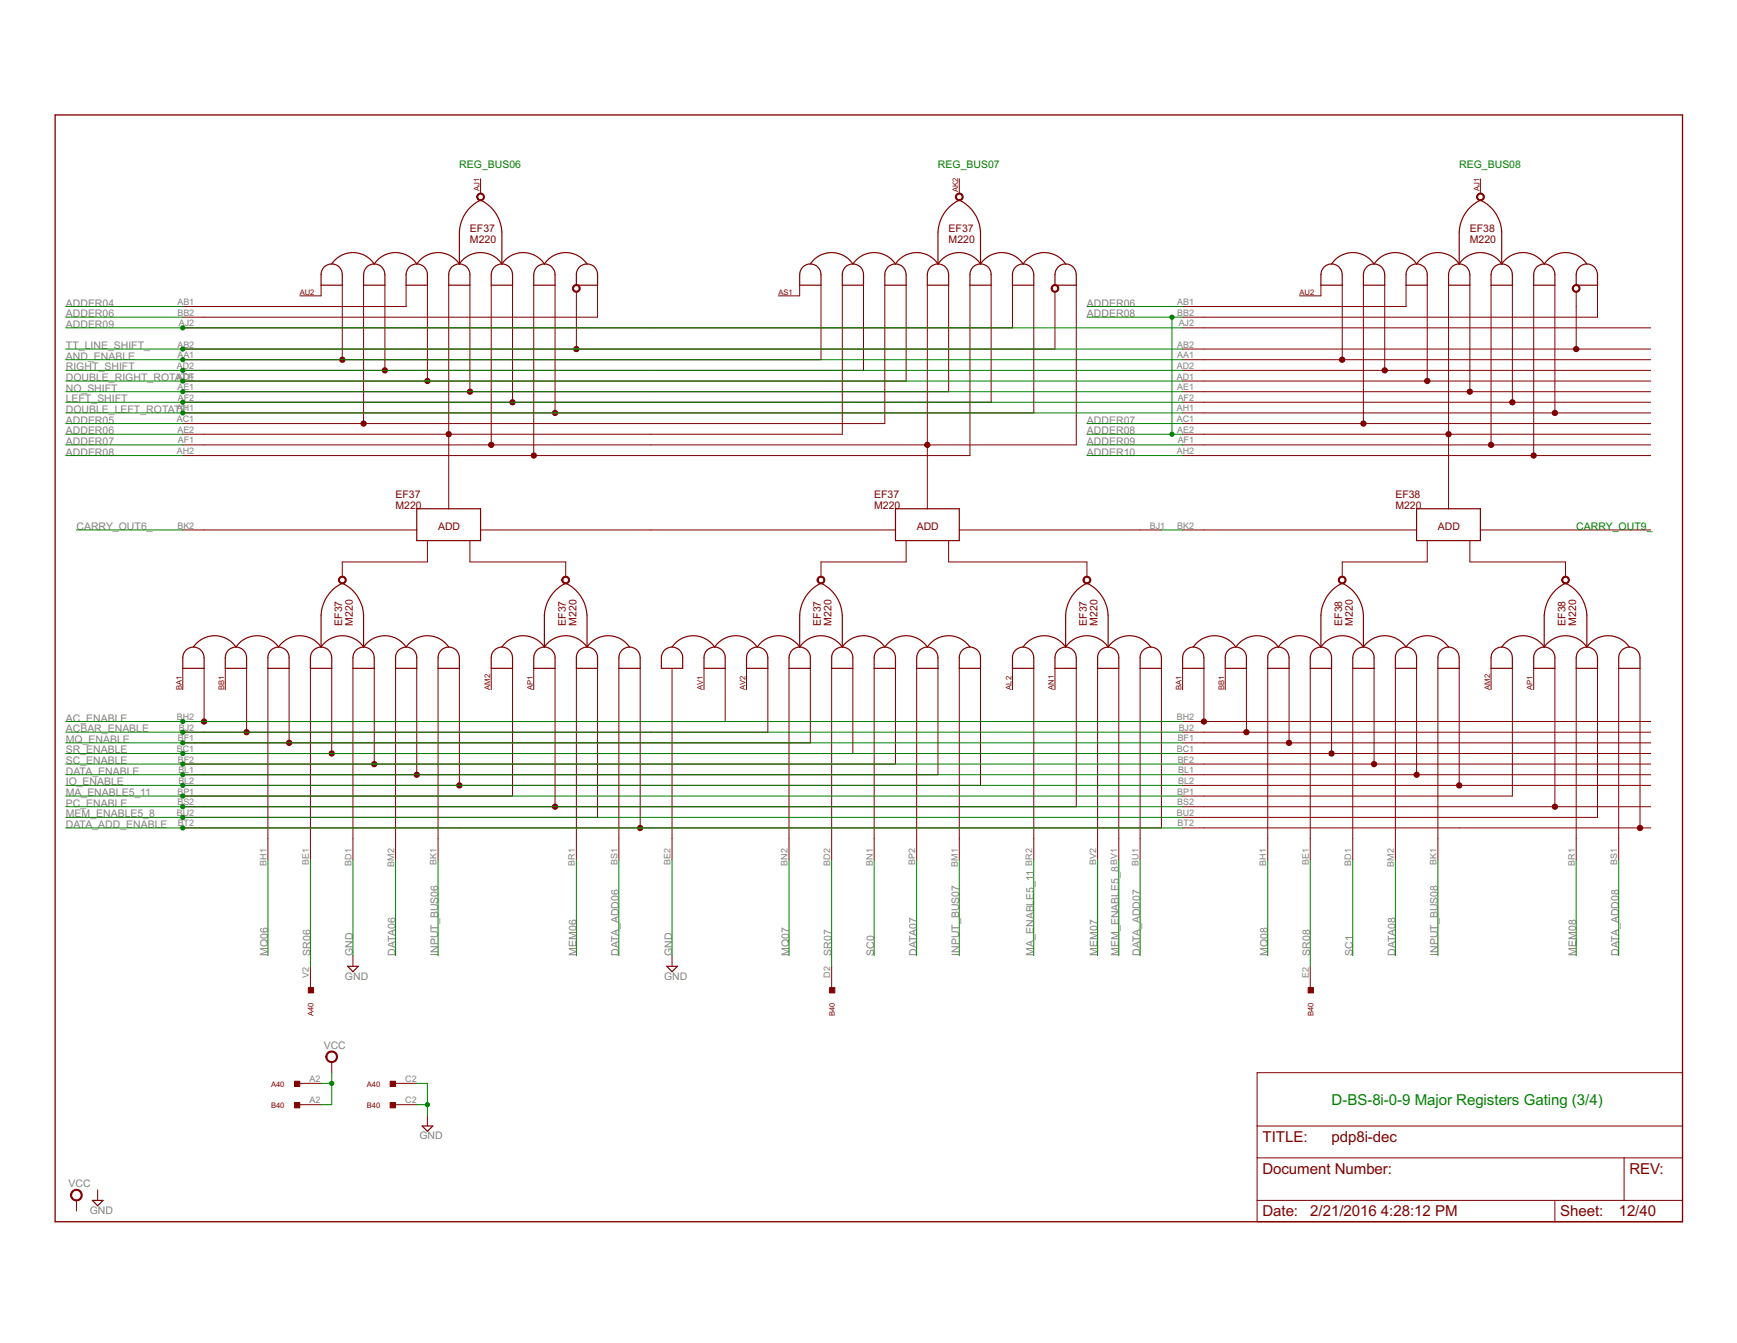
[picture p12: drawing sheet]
<svg xmlns="http://www.w3.org/2000/svg" width="279mm" height="216mm" viewBox="0 0 279 216" stroke-linecap="round" stroke-linejoin="round" font-family="sans-serif">
<path d="M8.9 18.5h261.7v177.9h-261.7z" fill="none" stroke="#800000" stroke-width=".21"/>
<g fill="none" stroke="#800000" stroke-width=".16">
<path d="M77.3 28.7v2.4M154.3 28.7v2.4M238.1 28.7v2.4M51.6 45.8v1.8h-3.4M55.1 45.8v12M58.5 45.8v22.3M61.9 45.8v13.7M65.3 45.8v3.5h-35.9M68.7 45.8v15.5M72.2 45.8v36M75.6 45.8v17.2M79 45.8v25.7"/>
<path d="M82.4 45.8v18.9M85.9 45.8v27.4M89.3 45.8v20.6M92.7 46.9v9.2M96.1 45.8v5.2h-66.7M128.6 45.8v1.8h-3.4M132.1 45.8v12h-102.7M135.5 45.8v24h-106.1M138.9 45.8v13.7h-109.5M142.3 45.8v22.3h-112.9M145.8 45.8v15.5h-116.4M149.2 45.8v36"/>
<path d="M152.6 45.8v17.2h-123.2M156 45.8v27.4h-126.6M159.4 45.8v18.9h-130M162.9 45.8v6.9h-133.5M166.3 45.8v20.6h-136.9M169.7 46.9v9.2h-140.3M173.1 45.8v25.7h-143.7M190.2 59.5h75.3M190.2 57.8h75.3M190.2 56.1h75.3M190.2 52.7h75.3M212.5 45.8v1.8h-3.5"/>
<path d="M215.9 45.8v12M219.3 45.8v22.3M222.7 45.8v13.7M226.2 45.8v3.5h-36M229.6 45.8v15.5M233 45.8v36M236.4 45.8v17.2M239.8 45.8v25.7M243.3 45.8v18.9M246.7 45.8v27.4M250.1 45.8v20.6M253.5 46.9v9.2"/>
<path d="M257 45.8v5.2h-66.8M190.2 69.8h75.3M190.2 71.5h75.3M190.2 68.1h75.3M190.2 66.4h75.3M190.2 64.7h75.3M190.2 63h75.3M190.2 61.3h75.3M190.2 73.2h75.3M29.4 85.2h37.6M68.7 86.9v3.4h-13.6v2.4M75.6 86.9v3.4h15.4v2.4"/>
<path d="M77.3 85.2h66.7M145.8 86.9v3.4h-13.7v2.4M152.6 86.9v3.4h22.2v2.4M154.3 85.2h32.5M190.2 85.2h37.7M229.6 86.9v3.4h-13.7v2.4M236.4 86.9v3.4h15.4v2.4M238.1 85.2h27.4M29.4 107.4v3.5M32.8 107.4v8.6M36.2 107.4v3.5M39.7 107.4v10.3"/>
<path d="M43.1 107.4v30.8M46.5 107.4v12M49.9 107.4v30.8M53.4 107.4v13.7M56.8 107.4v30.8M60.2 107.4v15.4M63.6 107.4v30.8M67 107.4v17.1M70.5 107.4v30.8M73.9 107.4v18.9M79 107.4v3.5M82.4 107.4v20.6h-53"/>
<path d="M85.9 107.4v3.5M89.3 107.4v22.3M92.7 107.4v30.8M96.1 107.4v24h-66.7M99.5 107.4v30.8M103 107.4v25.7M108.1 107.4v30.8M113.2 107.4v3.5M116.6 107.4v8.6h-87.2M120.1 107.4v3.5M123.5 107.4v10.3h-94.1M126.9 107.4v30.8"/>
<path d="M130.3 107.4v12h-100.9M133.8 107.4v30.8M137.2 107.4v13.7h-107.8M140.6 107.4v30.8M144 107.4v15.4h-114.6M147.4 107.4v30.8M150.9 107.4v17.1h-121.5M154.3 107.4v30.8M157.7 107.4v18.9h-128.3M162.9 107.4v3.5M166.3 107.4v30.8M169.7 107.4v3.5"/>
<path d="M173.1 107.4v22.3h-143.7M176.6 107.4v30.8M180 107.4v30.8M183.4 107.4v30.8M186.8 107.4v25.7h-157.4M190.2 116h75.3M190.2 117.7h75.3M190.2 119.4h75.3M190.2 107.4v3.5M193.7 107.4v8.6M197.1 107.4v3.5M200.5 107.4v10.3"/>
<path d="M203.9 107.4v30.8M207.3 107.4v12M210.8 107.4v30.8M214.2 107.4v13.7M217.6 107.4v30.8M221 107.4v15.4M224.5 107.4v30.8M227.9 107.4v17.1M231.3 107.4v30.8M234.7 107.4v18.9M239.8 107.4v3.5M243.3 107.4v20.6h-53.1"/>
<path d="M246.7 107.4v3.5M250.1 107.4v22.3M253.5 107.4v30.8M257 107.4v24h-66.8M260.4 107.4v30.8M263.8 107.4v25.7M190.2 121.1h75.3M190.2 122.8h75.3M190.2 124.5h75.3M190.2 126.3h75.3M190.2 129.7h75.3M190.2 133.1h75.3"/>
<path d="M49.9 155.3v3.5M56.8 153.6v1.7M108.1 153.6v1.7M133.8 155.3v3.5M210.8 155.3v3.5M48.2 174.2h3.4M48.2 177.6h3.4M53.4 170.8v1.6M63.6 174.2h3.4M63.6 177.6h3.4M68.7 179.3v1.7M202.2 172.4h68.4v24h-68.4z"/>
<path d="M12.3 193v1.7M15.7 191.3v1.7M202.2 186.1h68.4M202.2 193h68.4M202.2 181h68.4M250.1 193v3.4M261.2 186.1v6.9"/>
</g>
<g fill="none" stroke="#800000" stroke-width=".19">
<path d="M52.1 42.9a1.71 1.71 0 0 1 1.9-.3 1.71 1.71 0 0 1 1.1 1.6v1.6h-3.5v-1.6a1.82 1.82 0 0 1 .5-1.3zM53.4 42.4a4.1 4.1 0 0 1 6.8 0M59 42.9a1.72 1.72 0 0 1 1.9-.3 1.72 1.72 0 0 1 1 1.6v1.6h-3.4v-1.6a1.72 1.72 0 0 1 .5-1.3zM60.2 42.4a4.1 4.1 0 0 1 6.8 0M65.8 42.9a1.72 1.72 0 0 1 1.9-.3 1.72 1.72 0 0 1 1 1.6v1.6h-3.4l.1-2zM67 42.4a4.1 4.1 0 0 1 6.9 0M72.7 42.9a1.71 1.71 0 0 1 1.8-.3 1.71 1.71 0 0 1 1.1 1.6v1.6h-3.4v-1.6a1.82 1.82 0 0 1 .5-1.3zM73.9 42.4v-5.1a6 6 0 0 1 3.4-5.1 6 6 0 0 1 3.4 5.1v5.1M73.9 42.4a4.1 4.1 0 0 1 6.8 0M79.5 42.9a1.72 1.72 0 0 1 1.9-.3 1.72 1.72 0 0 1 1 1.6v1.6h-3.4v-1.6a1.72 1.72 0 0 1 .5-1.3zM80.7 42.4a4.1 4.1 0 0 1 6.9 0M86.4 42.9a1.72 1.72 0 0 1 1.8-.3 1.72 1.72 0 0 1 1.1 1.6v1.6h-3.4v-2z"/>
<path d="M87.6 42.4a4.1 4.1 0 0 1 6.8 0M93.2 42.9a1.71 1.71 0 0 1 1.9-.3 1.71 1.71 0 0 1 1 1.6v1.6h-3.4v-1.6a1.82 1.82 0 0 1 .5-1.3zM129.1 42.9a1.72 1.72 0 0 1 1.9-.3 1.72 1.72 0 0 1 1.1 1.6v1.6h-3.5v-1.6a1.72 1.72 0 0 1 .5-1.3zM130.3 42.4a4.1 4.1 0 0 1 6.9 0M136 42.9a1.72 1.72 0 0 1 1.8-.3 1.72 1.72 0 0 1 1.1 1.6v1.6h-3.4v-1.6a1.82 1.82 0 0 1 .5-1.3zM137.2 42.4a4.1 4.1 0 0 1 6.8 0M142.8 42.9a1.72 1.72 0 0 1 1.9-.3 1.72 1.72 0 0 1 1.1 1.6v1.6h-3.5v-1.6a1.72 1.72 0 0 1 .5-1.3zM144 42.4a4.1 4.1 0 0 1 6.9 0M149.7 42.9a1.72 1.72 0 0 1 1.8-.3 1.72 1.72 0 0 1 1.1 1.6v1.6h-3.4v-1.6a1.72 1.72 0 0 1 .5-1.3zM150.9 42.4v-5.1a6 6 0 0 1 3.4-5.1 6 6 0 0 1 3.4 5.1v5.1M150.9 42.4a4.1 4.1 0 0 1 6.8 0M156.5 42.9a1.72 1.72 0 0 1 1.9-.3 1.72 1.72 0 0 1 1 1.6v1.6h-3.4v-1.6a1.82 1.82 0 0 1 .5-1.3z"/>
<path d="M157.7 42.4a4.1 4.1 0 0 1 6.9 0M163.4 42.9a1.72 1.72 0 0 1 1.8-.3 1.72 1.72 0 0 1 1.1 1.6v1.6h-3.4v-1.6a1.72 1.72 0 0 1 .5-1.3zM164.6 42.4a4.1 4.1 0 0 1 6.8 0M170.2 42.9a1.72 1.72 0 0 1 1.9-.3 1.72 1.72 0 0 1 1 1.6v1.6h-3.4v-1.6a1.72 1.72 0 0 1 .5-1.3zM213 42.9a1.72 1.72 0 0 1 1.8-.3 1.72 1.72 0 0 1 1.1 1.6v1.6h-3.4v-1.6a1.72 1.72 0 0 1 .5-1.3zM214.2 42.4a4.1 4.1 0 0 1 6.8 0M219.8 42.9a1.72 1.72 0 0 1 1.9-.3 1.72 1.72 0 0 1 1 1.6v1.6h-3.4v-1.6a1.72 1.72 0 0 1 .5-1.3zM221 42.4a4.1 4.1 0 0 1 6.9 0M226.7 42.9a1.72 1.72 0 0 1 1.8-.3 1.72 1.72 0 0 1 1.1 1.6v1.6h-3.4v-1.6a1.82 1.82 0 0 1 .5-1.3zM227.9 42.4a4.1 4.1 0 0 1 6.8 0M233.5 42.9a1.72 1.72 0 0 1 1.9-.3 1.72 1.72 0 0 1 1 1.6v1.6h-3.4v-1.6a1.72 1.72 0 0 1 .5-1.3zM234.7 42.4v-5.1a6 6 0 0 1 3.4-5.1 6 6 0 0 1 3.5 5.1v5.1"/>
<path d="M234.7 42.4a4.1 4.1 0 0 1 6.9 0M240.3 42.9a1.72 1.72 0 0 1 1.9-.3 1.72 1.72 0 0 1 1.1 1.6v1.6h-3.5v-1.6a1.72 1.72 0 0 1 .5-1.3zM241.6 42.4a4.1 4.1 0 0 1 6.8 0M247.2 42.9a1.72 1.72 0 0 1 1.9-.3 1.72 1.72 0 0 1 1 1.6v1.6h-3.4v-1.6a1.82 1.82 0 0 1 .5-1.3zM248.4 42.4a4.1 4.1 0 0 1 6.8 0M254 42.9a1.72 1.72 0 0 1 1.9-.3 1.72 1.72 0 0 1 1.1 1.6v1.6h-3.5v-1.6a1.72 1.72 0 0 1 .5-1.3zM67 81.8h10.3v5.1h-10.3zM144 81.8h10.3v5.1h-10.3zM227.9 81.8h10.2v5.1h-10.2zM29.9 104.5a1.72 1.72 0 0 1 1.9-.3 1.72 1.72 0 0 1 1 1.5v1.7h-3.4v-1.7a1.63 1.63 0 0 1 .5-1.2zM31.1 104a4.1 4.1 0 0 1 6.9 0M36.7 104.5a1.72 1.72 0 0 1 1.9-.3 1.72 1.72 0 0 1 1.1 1.5v1.7h-3.5v-1.7a1.63 1.63 0 0 1 .5-1.2z"/>
<path d="M38 104a4.1 4.1 0 0 1 6.8 0M43.6 104.5a1.72 1.72 0 0 1 1.8-.3 1.72 1.72 0 0 1 1.1 1.5v1.7h-3.4v-1.7a1.72 1.72 0 0 1 .5-1.2zM44.8 104a4.1 4.1 0 0 1 6.8 0M50.4 104.5a1.72 1.72 0 0 1 1.9-.3 1.72 1.72 0 0 1 1.1 1.5v1.7h-3.5v-1.7a1.63 1.63 0 0 1 .5-1.2zM51.6 104v-5.1a6 6 0 0 1 3.5-5.2 6 6 0 0 1 3.4 5.2v5.1M51.6 104a4.1 4.1 0 0 1 6.9 0M57.3 104.5a1.72 1.72 0 0 1 1.8-.3 1.72 1.72 0 0 1 1.1 1.5v1.7h-3.4v-1.7a1.63 1.63 0 0 1 .5-1.2zM58.5 104a4.1 4.1 0 0 1 6.8 0M64.1 104.5a1.72 1.72 0 0 1 1.9-.3 1.72 1.72 0 0 1 1 1.5v1.7h-3.4v-1.7a1.72 1.72 0 0 1 .5-1.2zM65.3 104a4.1 4.1 0 0 1 6.9 0M71 104.5a1.72 1.72 0 0 1 1.8-.3 1.72 1.72 0 0 1 1.1 1.5v1.7h-3.4v-1.7a1.63 1.63 0 0 1 .5-1.2zM79.5 104.5a1.72 1.72 0 0 1 1.9-.3 1.72 1.72 0 0 1 1 1.5v1.7h-3.4v-1.7a1.63 1.63 0 0 1 .5-1.2z"/>
<path d="M80.7 104a4.1 4.1 0 0 1 6.9 0M86.4 104.5a1.72 1.72 0 0 1 1.8-.3 1.72 1.72 0 0 1 1.1 1.5v1.7h-3.4v-2zM87.6 104v-5.1a6.1 6.1 0 0 1 3.4-5.2 6.1 6.1 0 0 1 3.4 5.2v5.1M87.6 104a4.1 4.1 0 0 1 6.8 0M93.2 104.5a1.71 1.71 0 0 1 1.9-.3 1.71 1.71 0 0 1 1 1.5v1.7h-3.4v-1.7a1.72 1.72 0 0 1 .5-1.2zM94.4 104a4.1 4.1 0 0 1 6.9 0M100.1 104.5a1.72 1.72 0 0 1 1.8-.3 1.72 1.72 0 0 1 1.1 1.5v1.7h-3.5v-1.7a1.63 1.63 0 0 1 .6-1.2zM106.9 104.5a1.72 1.72 0 0 1 1.9-.3 1.72 1.72 0 0 1 1 1.5v1.7h-3.4v-2zM108.1 104a4.1 4.1 0 0 1 6.9 0M113.7 104.5a1.71 1.71 0 0 1 1.9-.3 1.71 1.71 0 0 1 1 1.5v1.7h-3.4v-1.7a1.72 1.72 0 0 1 .5-1.2zM115 104a4.1 4.1 0 0 1 6.8 0M120.6 104.5a1.72 1.72 0 0 1 1.8-.3 1.72 1.72 0 0 1 1.1 1.5v1.7h-3.4v-1.7a1.63 1.63 0 0 1 .5-1.2z"/>
<path d="M121.8 104a4.1 4.1 0 0 1 6.8 0M127.4 104.5a1.72 1.72 0 0 1 1.9-.3 1.72 1.72 0 0 1 1 1.5v1.7h-3.4l.1-2zM128.6 104v-5.1a6 6 0 0 1 3.5-5.2 6.1 6.1 0 0 1 3.4 5.2v5.1M128.6 104a4.1 4.1 0 0 1 6.9 0M134.3 104.5a1.72 1.72 0 0 1 1.8-.3 1.72 1.72 0 0 1 1.1 1.5v1.7h-3.4v-1.7a1.72 1.72 0 0 1 .5-1.2zM135.5 104a4.1 4.1 0 0 1 6.8 0M141.1 104.5a1.72 1.72 0 0 1 1.9-.3 1.72 1.72 0 0 1 1 1.5v1.7h-3.4v-1.7a1.63 1.63 0 0 1 .5-1.2zM142.3 104a4.1 4.1 0 0 1 6.9 0M148 104.5a1.72 1.72 0 0 1 1.8-.3 1.72 1.72 0 0 1 1.1 1.5v1.7h-3.5l.1-2zM149.2 104a4.1 4.1 0 0 1 6.8 0M154.8 104.5a1.72 1.72 0 0 1 1.9-.3 1.72 1.72 0 0 1 1 1.5v1.7h-3.4v-1.7a1.72 1.72 0 0 1 .5-1.2zM163.4 104.5a1.72 1.72 0 0 1 1.8-.3 1.72 1.72 0 0 1 1.1 1.5v1.7h-3.4v-1.7a1.63 1.63 0 0 1 .5-1.2z"/>
<path d="M164.6 104a4.1 4.1 0 0 1 6.8 0M170.2 104.5a1.72 1.72 0 0 1 1.9-.3 1.72 1.72 0 0 1 1 1.5v1.7h-3.4v-1.7a1.63 1.63 0 0 1 .5-1.2zM171.4 104v-5.1a6 6 0 0 1 3.4-5.2 6 6 0 0 1 3.4 5.2v5.1M171.4 104a4.1 4.1 0 0 1 6.8 0M177 104.5a1.72 1.72 0 0 1 1.9-.3 1.72 1.72 0 0 1 1.1 1.5v1.7h-3.4v-1.7a1.72 1.72 0 0 1 .4-1.2zM178.2 104a4.1 4.1 0 0 1 6.9 0M183.9 104.5a1.72 1.72 0 0 1 1.9-.3 1.72 1.72 0 0 1 1 1.5v1.7h-3.4v-1.7a1.63 1.63 0 0 1 .5-1.2zM190.7 104.5a1.72 1.72 0 0 1 1.9-.3 1.72 1.72 0 0 1 1.1 1.5v1.7h-3.5v-1.7a1.63 1.63 0 0 1 .5-1.2zM191.9 104a4.1 4.1 0 0 1 6.9 0M197.6 104.5a1.72 1.72 0 0 1 1.8-.3 1.72 1.72 0 0 1 1.1 1.5v1.7h-3.4v-1.7a1.72 1.72 0 0 1 .5-1.2zM198.8 104a4.1 4.1 0 0 1 6.8 0M204.4 104.5a1.72 1.72 0 0 1 1.9-.3 1.72 1.72 0 0 1 1 1.5v1.7h-3.4v-1.7a1.63 1.63 0 0 1 .5-1.2z"/>
<path d="M205.6 104a4.1 4.1 0 0 1 6.9 0M211.3 104.5a1.72 1.72 0 0 1 1.8-.3 1.72 1.72 0 0 1 1.1 1.5v1.7h-3.4v-1.7a1.63 1.63 0 0 1 .5-1.2zM212.5 104v-5.1a6 6 0 0 1 3.4-5.2 6 6 0 0 1 3.4 5.2v5.1M212.5 104a4.1 4.1 0 0 1 6.8 0M218.1 104.5a1.72 1.72 0 0 1 1.9-.3 1.72 1.72 0 0 1 1 1.5v1.7h-3.4v-2zM219.3 104a4.1 4.1 0 0 1 6.9 0M224.9 104.5a1.71 1.71 0 0 1 1.9-.3 1.71 1.71 0 0 1 1.1 1.5v1.7h-3.4v-1.7a1.72 1.72 0 0 1 .4-1.2zM226.2 104a4.1 4.1 0 0 1 6.8 0M231.8 104.5a1.72 1.72 0 0 1 1.9-.3 1.72 1.72 0 0 1 1 1.5v1.7h-3.4v-1.7a1.63 1.63 0 0 1 .5-1.2zM240.3 104.5a1.72 1.72 0 0 1 1.9-.3 1.72 1.72 0 0 1 1.1 1.5v1.7h-3.5v-1.7a1.63 1.63 0 0 1 .5-1.2zM241.6 104a4.1 4.1 0 0 1 6.8 0M247.2 104.5a1.72 1.72 0 0 1 1.8-.3 1.72 1.72 0 0 1 1.1 1.5v1.7h-3.4v-1.7a1.72 1.72 0 0 1 .5-1.2z"/>
<path d="M248.4 104v-5.1a6.1 6.1 0 0 1 3.4-5.2 6 6 0 0 1 3.4 5.2v5.1M248.4 104a4.1 4.1 0 0 1 6.8 0M254 104.5a1.72 1.72 0 0 1 1.9-.3 1.72 1.72 0 0 1 1.1 1.5v1.7h-3.5v-1.7a1.63 1.63 0 0 1 .5-1.2zM255.2 104a4.1 4.1 0 0 1 6.9 0M260.9 104.5a1.72 1.72 0 0 1 1.8-.3 1.72 1.72 0 0 1 1.1 1.5v1.7h-3.4v-1.7a1.63 1.63 0 0 1 .5-1.2zM55.9 155.3h1.7l-.8 .9zM107.3 155.3h1.7l-.9 .9zM14.9 193h1.7l-.9 .8zM67.9 181h1.7l-.9 .9z"/>
</g>
<g fill="#800000" stroke="#800000" stroke-width=".16">
<path d="M54.6 92.8a.63 .63 0 0 1 1 .1 .63 .63 0 0 1-.4 1 .63 .63 0 0 1-.8-.7h.2a.46 .46 0 0 1 .7-.3 .46 .46 0 0 1 .1 .7 .46 .46 0 0 1-.8-.2v-.2h-.2z" fill-rule="evenodd"/>
<path d="M90.5 92.8a.63 .63 0 0 1 1 .1 .63 .63 0 0 1-.3 1 .63 .63 0 0 1-.8-.7h.1a.46 .46 0 0 1 .6-.4 .46 .46 0 0 1 .2 .7 .46 .46 0 0 1-.7-.1l-.1-.2h-.1z" fill-rule="evenodd"/>
<path d="M72 69.7l.3-.1 .1 .1v.3h-.1h-.3l-.1-.2 .3-.1 .1 .1-.1 .1-.3-.1z" fill-rule="evenodd"/>
<path d="M71.9 69.4a.42 .42 0 0 1 .7 .2 .42 .42 0 0 1-.3 .6 .42 .42 0 0 1-.5-.4h.1a.26 .26 0 0 1 .4-.2 .26 .26 0 0 1 .1 .4 .26 .26 0 0 1-.5-.1v-.1h-.1z" fill-rule="evenodd"/>
<path d="M76.8 31.2a.62 .62 0 0 1 1 .1 .62 .62 0 0 1-.3 .9 .62 .62 0 0 1-.8-.6h.2a.45 .45 0 0 1 .6-.3 .45 .45 0 0 1 .1 .7 .45 .45 0 0 1-.7-.2v-.2h-.2z" fill-rule="evenodd"/>
<path d="M58.3 67.9h.1h.3v.3l-.3 .1-.2-.2 .3-.1 .1 .1-.1 .1-.3-.1z" fill-rule="evenodd"/>
<path d="M58.3 67.7a.43 .43 0 0 1 .6 .2 .43 .43 0 0 1-.3 .6 .43 .43 0 0 1-.5-.4h.1a.26 .26 0 0 1 .4-.2 .26 .26 0 0 1 .1 .4 .26 .26 0 0 1-.4-.1l-.1-.1h-.1z" fill-rule="evenodd"/>
<path d="M92.2 46a.63 .63 0 0 1 1 .1 .63 .63 0 0 1-.3 .9 .63 .63 0 0 1-.8-.6h.1a.46 .46 0 0 1 .6-.5 .46 .46 0 0 1 .2 .7 .46 .46 0 0 1-.7-.1l-.1-.1h-.1z" fill-rule="evenodd"/>
<path d="M54.9 57.7l.1-.1 .3 .1v.3l-.3 .1-.2-.3 .2-.1 .2 .1-.1 .1-.3-.1z" fill-rule="evenodd"/>
<path d="M61.7 59.4l.3-.1 .1 .1v.3l-.1 .1-.3-.1v-.2h.2h.1l-.1 .1-.2-.1z" fill-rule="evenodd"/>
<path d="M68.5 61.1l.3-.1 .2 .1v.3l-.2 .1-.3-.1v-.1l.2-.1 .1 .1h-.3z" fill-rule="evenodd"/>
<path d="M75.4 62.8l.1-.1 .3 .1v.3l-.1 .1-.3-.1-.1-.1 .4-.1-.1 .1h-.3z" fill-rule="evenodd"/>
<path d="M82.2 64.5l.2-.1 .3 .1v.3l-.2 .1-.3-.1v-.1h.3h-.3z" fill-rule="evenodd"/>
<path d="M89.1 66.2l.1-.1 .3 .1v.3l-.3 .1-.2-.2 .3-.1 .1 .1-.1 .1-.3-.1z" fill-rule="evenodd"/>
<path d="M54.8 57.5a.43 .43 0 0 1 .7 .2 .43 .43 0 0 1-.4 .5 .43 .43 0 0 1-.5-.4h.2a.26 .26 0 0 1 .3-.2 .26 .26 0 0 1 .2 .4 .26 .26 0 0 1-.5 0v-.2h-.2z" fill-rule="evenodd"/>
<path d="M61.7 59.2a.42 .42 0 0 1 .6 .1 .42 .42 0 0 1-.3 .6 .42 .42 0 0 1-.5-.4h.2a.26 .26 0 0 1 .3-.2 .26 .26 0 0 1 .1 .5 .26 .26 0 0 1-.4-.1v-.2h-.2z" fill-rule="evenodd"/>
<path d="M75.4 62.6a.43 .43 0 0 1 .6 .2 .43 .43 0 0 1-.3 .6 .43 .43 0 0 1-.5-.4h.1a.26 .26 0 0 1 .3-.3 .26 .26 0 0 1 .2 .4 .26 .26 0 0 1-.4 0l-.2-.1z" fill-rule="evenodd"/>
<path d="M82.2 64.3a.42 .42 0 0 1 .6 .2 .42 .42 0 0 1-.3 .6 .42 .42 0 0 1-.5-.4h.2a.26 .26 0 0 1 .4-.2 .26 .26 0 0 1 0 .4 .26 .26 0 0 1-.4-.1v-.1h-.2z" fill-rule="evenodd"/>
<path d="M68.4 61a.43 .43 0 0 1 .7-.1 .43 .43 0 0 1-.2 .7 .43 .43 0 0 1-.6-.3h.2a.26 .26 0 0 1 .4-.3 .26 .26 0 0 1 0 .4 .26 .26 0 0 1-.4 0v-.1h-.2z" fill-rule="evenodd"/>
<path d="M88.9 66.2a.43 .43 0 0 1 .7-.1 .43 .43 0 0 1-.2 .7 .43 .43 0 0 1-.5-.4h.1a.26 .26 0 0 1 .4-.2 .26 .26 0 0 1 .1 .4 .26 .26 0 0 1-.5-.1v-.1h-.1z" fill-rule="evenodd"/>
<path d="M78.6 71.3a.43 .43 0 0 1 .7-.1 .43 .43 0 0 1-.1 .7 .43 .43 0 0 1-.6-.4h.2a.26 .26 0 0 1 .3-.2 .26 .26 0 0 1 .1 .4 .26 .26 0 0 1-.4-.1v-.1h-.2z" fill-rule="evenodd"/>
<path d="M85.6 72.9a.43 .43 0 0 1 .7 .2 .43 .43 0 0 1-.4 .6 .43 .43 0 0 1-.5-.5h.2a.26 .26 0 0 1 .3-.3 .26 .26 0 0 1 .2 .4 .26 .26 0 0 1-.5 0l-.2-.1z" fill-rule="evenodd"/>
<path d="M78.8 71.4l.3-.1 .1 .1v.3l-.1 .1-.3-.1v-.2l.2-.1 .1 .1-.1 .1-.2-.1z" fill-rule="evenodd"/>
<path d="M85.7 73.1l.1-.1 .3 .1v.3l-.2 .1-.2-.1-.1-.2h.3v.1l-.3-.1z" fill-rule="evenodd"/>
<path d="M92.5 55.8a.42 .42 0 0 1 .6 .1 .42 .42 0 0 1-.3 .6 .42 .42 0 0 1-.5-.4h.2a.26 .26 0 0 1 .3-.2 .26 .26 0 0 1 .1 .4 .26 .26 0 0 1-.4-.1v-.1h-.2z" fill-rule="evenodd"/>
<path d="M92.5 56l.1-.1 .3 .1v.3l-.3 .1-.1-.3 .2-.1 .1 .1-.1 .1-.2-.1z" fill-rule="evenodd"/>
<path d="M32.6 115.7a.43 .43 0 0 1 .6 .2 .43 .43 0 0 1-.3 .5 .43 .43 0 0 1-.5-.4h.2a.25 .25 0 0 1 .3-.2 .25 .25 0 0 1 .1 .4 .25 .25 0 0 1-.4-.1v-.1h-.2z" fill-rule="evenodd"/>
<path d="M32.6 115.8h.1h.3v.3l-.3 .1-.1-.2 .2-.1 .1 .1v.1l-.3-.1z" fill-rule="evenodd"/>
<path d="M39.4 117.3a.43 .43 0 0 1 .7 .2 .43 .43 0 0 1-.3 .6 .43 .43 0 0 1-.6-.4h.2a.26 .26 0 0 1 .4-.2 .26 .26 0 0 1 .1 .4 .26 .26 0 0 1-.5-.1v-.1h-.2z" fill-rule="evenodd"/>
<path d="M39.5 117.6l.3-.1 .1 .1v.3l-.3 .1-.2-.3 .2-.1 .2 .1-.1 .1-.3-.1z" fill-rule="evenodd"/>
<path d="M46.1 119.2a.43 .43 0 0 1 .7-.1 .43 .43 0 0 1-.1 .7 .43 .43 0 0 1-.6-.4h.1a.26 .26 0 0 1 .4-.2 .26 .26 0 0 1 .1 .3 .26 .26 0 0 1-.3 .1l-.2-.2h-.1z" fill-rule="evenodd"/>
<path d="M46.3 119.3l.3-.1 .1 .1v.3l-.1 .1-.3-.1-.1-.2h.4l-.1 .1-.3-.1z" fill-rule="evenodd"/>
<path d="M53.1 120.8a.43 .43 0 0 1 .6 .2 .43 .43 0 0 1-.3 .6 .43 .43 0 0 1-.5-.5h.2a.25 .25 0 0 1 .4-.2 .25 .25 0 0 1 0 .4 .25 .25 0 0 1-.4-.1v-.1h-.2z" fill-rule="evenodd"/>
<path d="M53.1 121l.3-.1 .2 .2v.2l-.2 .1-.3-.1v-.2h.2h.1v.1l-.3-.1z" fill-rule="evenodd"/>
<path d="M59.9 122.5a.43 .43 0 0 1 .7 .2 .43 .43 0 0 1-.3 .6 .43 .43 0 0 1-.5-.5h.1a.26 .26 0 0 1 .4-.2 .26 .26 0 0 1 .1 .4 .26 .26 0 0 1-.4 0l-.1-.2h-.1z" fill-rule="evenodd"/>
<path d="M60 122.7l.1-.1 .3 .1v.3l-.1 .1-.3-.1-.1-.2h.4l-.1 .1-.3-.1z" fill-rule="evenodd"/>
<path d="M66.8 124.2a.43 .43 0 0 1 .6 .2 .43 .43 0 0 1-.3 .6 .43 .43 0 0 1-.5-.5h.2a.26 .26 0 0 1 .3-.2 .26 .26 0 0 1 .1 .4 .26 .26 0 0 1-.4 0v-.2h-.2z" fill-rule="evenodd"/>
<path d="M66.8 124.4l.2-.1 .2 .1v.3l-.2 .1-.2-.3h.3l-.1 .1-.2-.1z" fill-rule="evenodd"/>
<path d="M102.7 132.8a.42 .42 0 0 1 .7 .1 .42 .42 0 0 1-.3 .6 .42 .42 0 0 1-.5-.4h.1a.26 .26 0 0 1 .4-.2 .26 .26 0 0 1 .1 .4 .26 .26 0 0 1-.5-.1v-.1h-.1z" fill-rule="evenodd"/>
<path d="M102.8 132.9h.1h.3v.4h-.1h-.3l-.1-.2h.4l-.1 .1-.3-.1z" fill-rule="evenodd"/>
<path d="M88.9 129.5a.43 .43 0 0 1 .7-.1 .43 .43 0 0 1-.1 .7 .43 .43 0 0 1-.6-.4h.1a.26 .26 0 0 1 .4-.2 .26 .26 0 0 1 .1 .4 .26 .26 0 0 1-.5-.1v-.1h-.1z" fill-rule="evenodd"/>
<path d="M89.1 129.5l.3-.1 .1 .1v.3l-.1 .1-.3-.1-.1-.1 .3-.1 .1 .1-.1 .1-.3-.1z" fill-rule="evenodd"/>
<path d="M73.6 125.9a.43 .43 0 0 1 .7 .2 .43 .43 0 0 1-.4 .6 .43 .43 0 0 1-.5-.4h.2a.26 .26 0 0 1 .3-.3 .26 .26 0 0 1 .2 .4 .26 .26 0 0 1-.4 0l-.1-.1h-.2z" fill-rule="evenodd"/>
<path d="M73.7 126.1l.1-.1 .3 .1v.3l-.3 .1-.2-.2 .3-.1 .1 .1h-.1h-.3z" fill-rule="evenodd"/>
<path d="M131.6 92.8a.63 .63 0 0 1 1 .1 .63 .63 0 0 1-.4 1 .63 .63 0 0 1-.8-.7h.2a.46 .46 0 0 1 .6-.4 .46 .46 0 0 1 .2 .7 .46 .46 0 0 1-.8-.1v-.2h-.2z" fill-rule="evenodd"/>
<path d="M174.4 92.8a.63 .63 0 0 1 1 .1 .63 .63 0 0 1-.4 1 .63 .63 0 0 1-.8-.7h.2a.46 .46 0 0 1 .6-.4 .46 .46 0 0 1 .2 .7 .46 .46 0 0 1-.8-.1v-.2h-.2z" fill-rule="evenodd"/>
<path d="M148.8 71.3a.43 .43 0 0 1 .7-.1 .43 .43 0 0 1-.2 .7 .43 .43 0 0 1-.6-.4h.2a.26 .26 0 0 1 .4-.2 .26 .26 0 0 1 0 .4 .26 .26 0 0 1-.4-.1v-.1h-.2z" fill-rule="evenodd"/>
<path d="M148.9 71.4l.3-.1 .2 .1v.3l-.2 .1-.3-.1v-.2l.2-.1 .1 .1v.1l-.3-.1z" fill-rule="evenodd"/>
<path d="M153.8 31.2a.63 .63 0 0 1 1 .2 .63 .63 0 0 1-.4 .9 .63 .63 0 0 1-.7-.7h.1a.46 .46 0 0 1 .6-.4 .46 .46 0 0 1 .2 .7 .46 .46 0 0 1-.7-.1l-.1-.2h-.1z" fill-rule="evenodd"/>
<path d="M169.2 46a.62 .62 0 0 1 1 0 .62 .62 0 0 1-.3 .9 .62 .62 0 0 1-.8-.5h.1a.45 .45 0 0 1 .7-.4 .45 .45 0 0 1 .1 .7 .45 .45 0 0 1-.7-.2l-.1-.1h-.1z" fill-rule="evenodd"/>
<path d="M215.4 92.8a.63 .63 0 0 1 1 .1 .63 .63 0 0 1-.3 1 .63 .63 0 0 1-.8-.7h.1a.46 .46 0 0 1 .6-.4 .46 .46 0 0 1 .2 .7 .46 .46 0 0 1-.7-.1l-.1-.2h-.1z" fill-rule="evenodd"/>
<path d="M251.4 92.8a.62 .62 0 0 1 .9 .1 .62 .62 0 0 1-.3 .9 .62 .62 0 0 1-.8-.6h.2a.45 .45 0 0 1 .6-.3 .45 .45 0 0 1 .1 .7 .45 .45 0 0 1-.7-.2v-.2h-.2z" fill-rule="evenodd"/>
<path d="M232.8 69.7l.3-.1 .1 .1v.3h-.1h-.3l-.1-.2 .3-.1 .1 .1-.1 .1-.3-.1z" fill-rule="evenodd"/>
<path d="M232.8 69.4a.43 .43 0 0 1 .6 .2 .43 .43 0 0 1-.3 .6 .43 .43 0 0 1-.5-.4h.1a.26 .26 0 0 1 .4-.2 .26 .26 0 0 1 .1 .4 .26 .26 0 0 1-.4-.1l-.1-.1h-.1z" fill-rule="evenodd"/>
<path d="M237.7 31.2a.63 .63 0 0 1 1 .2 .63 .63 0 0 1-.4 .9 .63 .63 0 0 1-.8-.7h.2a.46 .46 0 0 1 .6-.3 .46 .46 0 0 1 .1 .7 .46 .46 0 0 1-.7-.2v-.2h-.2z" fill-rule="evenodd"/>
<path d="M219.1 67.9h.1h.3v.3l-.3 .1-.1-.2h.3v.1l-.3-.1z" fill-rule="evenodd"/>
<path d="M219.1 67.7a.43 .43 0 0 1 .6 .2 .43 .43 0 0 1-.3 .6 .43 .43 0 0 1-.5-.4h.2a.26 .26 0 0 1 .3-.3 .26 .26 0 0 1 .1 .4 .26 .26 0 0 1-.4 0v-.1h-.2z" fill-rule="evenodd"/>
<path d="M253.1 46a.63 .63 0 0 1 1 .1 .63 .63 0 0 1-.4 .9 .63 .63 0 0 1-.8-.6h.2a.46 .46 0 0 1 .6-.5 .46 .46 0 0 1 .2 .7 .46 .46 0 0 1-.8-.1v-.1h-.2z" fill-rule="evenodd"/>
<path d="M215.7 57.7l.1-.1 .3 .1v.3l-.3 .1-.2-.3 .3-.1 .1 .1-.1 .1-.3-.1z" fill-rule="evenodd"/>
<path d="M222.5 59.4l.3-.1 .1 .1v.3l-.1 .1-.3-.1v-.2h.2h.1v.1l-.3-.1z" fill-rule="evenodd"/>
<path d="M229.4 61.1l.3-.1 .1 .1v.3l-.1 .1-.3-.1-.1-.1 .4-.1-.1 .1h-.3z" fill-rule="evenodd"/>
<path d="M236.2 62.8l.1-.1 .3 .1v.3l-.1 .1-.3-.1v-.1l.2-.1 .1 .1h-.3z" fill-rule="evenodd"/>
<path d="M243.1 64.5l.1-.1 .3 .1v.3l-.1 .1-.3-.1-.1-.1h.4h-.1h-.3z" fill-rule="evenodd"/>
<path d="M249.9 66.2l.1-.1 .3 .1v.3l-.3 .1-.1-.2 .3-.1-.1 .2-.2-.1z" fill-rule="evenodd"/>
<path d="M215.6 57.5a.43 .43 0 0 1 .7 .2 .43 .43 0 0 1-.3 .5 .43 .43 0 0 1-.5-.4h.1a.25 .25 0 0 1 .4-.2 .25 .25 0 0 1 .1 .4 .25 .25 0 0 1-.4 0l-.1-.2h-.1z" fill-rule="evenodd"/>
<path d="M222.5 59.2a.43 .43 0 0 1 .6 .2 .43 .43 0 0 1-.3 .6 .43 .43 0 0 1-.5-.5h.2a.26 .26 0 0 1 .4-.2 .26 .26 0 0 1 0 .5 .26 .26 0 0 1-.4-.1v-.2h-.2z" fill-rule="evenodd"/>
<path d="M236.2 62.6a.43 .43 0 0 1 .6 .2 .43 .43 0 0 1-.3 .6 .43 .43 0 0 1-.5-.4h.2a.25 .25 0 0 1 .3-.3 .25 .25 0 0 1 .1 .5 .25 .25 0 0 1-.4-.1v-.1h-.2z" fill-rule="evenodd"/>
<path d="M243 64.3a.43 .43 0 0 1 .7 .2 .43 .43 0 0 1-.3 .6 .43 .43 0 0 1-.6-.4h.2a.26 .26 0 0 1 .4-.2 .26 .26 0 0 1 .1 .4 .26 .26 0 0 1-.5-.1v-.1h-.2z" fill-rule="evenodd"/>
<path d="M229.2 61a.43 .43 0 0 1 .7-.1 .43 .43 0 0 1-.1 .7 .43 .43 0 0 1-.6-.3h.1a.26 .26 0 0 1 .3-.3 .26 .26 0 0 1 .2 .4 .26 .26 0 0 1-.4 .1l-.1-.2h-.1z" fill-rule="evenodd"/>
<path d="M249.7 66.2a.43 .43 0 0 1 .7-.1 .43 .43 0 0 1-.1 .7 .43 .43 0 0 1-.6-.4h.2a.26 .26 0 0 1 .3-.3 .26 .26 0 0 1 .1 .4 .26 .26 0 0 1-.4 0v-.1h-.2z" fill-rule="evenodd"/>
<path d="M239.5 71.3a.43 .43 0 0 1 .7-.1 .43 .43 0 0 1-.2 .7 .43 .43 0 0 1-.6-.4h.2a.26 .26 0 0 1 .3-.2 .26 .26 0 0 1 .2 .3 .26 .26 0 0 1-.4 .1l-.1-.2h-.2z" fill-rule="evenodd"/>
<path d="M246.4 72.9a.43 .43 0 0 1 .7 .2 .43 .43 0 0 1-.3 .6 .43 .43 0 0 1-.5-.5h.1a.25 .25 0 0 1 .4-.2 .25 .25 0 0 1 .1 .4 .25 .25 0 0 1-.4-.1l-.1-.1h-.1z" fill-rule="evenodd"/>
<path d="M239.6 71.4l.3-.1 .2 .1v.3l-.2 .1-.3-.1v-.2h.3l-.1 .1-.2-.1z" fill-rule="evenodd"/>
<path d="M246.5 73.1l.1-.1 .3 .1v.3l-.1 .1-.3-.1-.1-.2h.3h.1h-.4z" fill-rule="evenodd"/>
<path d="M253.3 55.8a.43 .43 0 0 1 .6 .1 .43 .43 0 0 1-.3 .6 .43 .43 0 0 1-.5-.4h.2a.26 .26 0 0 1 .4-.2 .26 .26 0 0 1 0 .4 .26 .26 0 0 1-.4-.1v-.1h-.2z" fill-rule="evenodd"/>
<path d="M253.3 56l.1-.1 .3 .1v.3l-.3 .1-.1-.3 .2-.1 .1 .1v.1l-.3-.1z" fill-rule="evenodd"/>
<path d="M193.4 115.7a.42 .42 0 0 1 .6 .1 .42 .42 0 0 1-.3 .6 .42 .42 0 0 1-.5-.4h.2a.26 .26 0 0 1 .4-.2 .26 .26 0 0 1 0 .4 .26 .26 0 0 1-.4-.1v-.1h-.2z" fill-rule="evenodd"/>
<path d="M193.4 115.8h.2h.3v.3l-.3 .1-.2-.2 .2-.1 .1 .1v.1l-.3-.1z" fill-rule="evenodd"/>
<path d="M200.3 117.3a.43 .43 0 0 1 .6 .2 .43 .43 0 0 1-.3 .6 .43 .43 0 0 1-.5-.4h.1a.26 .26 0 0 1 .4-.2 .26 .26 0 0 1 .1 .4 .26 .26 0 0 1-.4-.1l-.1-.1h-.1z" fill-rule="evenodd"/>
<path d="M200.3 117.6l.3-.1 .1 .1v.3l-.3 .1-.2-.3 .3-.1 .1 .1-.1 .1-.3-.1z" fill-rule="evenodd"/>
<path d="M207.1 119.1a.43 .43 0 0 1 .6 .2 .43 .43 0 0 1-.3 .5 .43 .43 0 0 1-.5-.4h.2a.26 .26 0 0 1 .3-.3 .26 .26 0 0 1 .1 .4 .26 .26 0 0 1-.4 0l-.2-.1z" fill-rule="evenodd"/>
<path d="M207.1 119.3l.3-.1 .2 .2-.1 .2-.1 .1-.3-.1v-.2l.2-.1 .1 .1v.1l-.3-.1z" fill-rule="evenodd"/>
<path d="M213.9 120.8a.42 .42 0 0 1 .7 .1 .42 .42 0 0 1-.3 .6 .42 .42 0 0 1-.5-.4h.1a.26 .26 0 0 1 .4-.2 .26 .26 0 0 1 .1 .4 .26 .26 0 0 1-.4-.1l-.1-.1h-.1z" fill-rule="evenodd"/>
<path d="M214 121l.3-.1 .1 .1v.3l-.1 .1-.3-.1-.1-.2h.3h.1l-.1 .1-.3-.1z" fill-rule="evenodd"/>
<path d="M220.6 122.6a.43 .43 0 0 1 .7-.1 .43 .43 0 0 1-.1 .7 .43 .43 0 0 1-.6-.4h.2a.26 .26 0 0 1 .3-.2 .26 .26 0 0 1 .1 .4 .26 .26 0 0 1-.4 0v-.2h-.2z" fill-rule="evenodd"/>
<path d="M220.8 122.7l.1-.1 .3 .1v.3l-.1 .1-.3-.1v-.2h.3l-.1 .1-.2-.1z" fill-rule="evenodd"/>
<path d="M227.6 124.2a.43 .43 0 0 1 .7 .2 .43 .43 0 0 1-.4 .6 .43 .43 0 0 1-.5-.5h.2a.26 .26 0 0 1 .3-.2 .26 .26 0 0 1 .2 .4 .26 .26 0 0 1-.5 0v-.2h-.2z" fill-rule="evenodd"/>
<path d="M227.7 124.4l.1-.1 .3 .1v.3l-.3 .1-.2-.3h.2h.2l-.1 .1-.3-.1z" fill-rule="evenodd"/>
<path d="M263.5 132.8a.43 .43 0 0 1 .7 .1 .43 .43 0 0 1-.3 .6 .43 .43 0 0 1-.5-.4h.1a.26 .26 0 0 1 .4-.2 .26 .26 0 0 1 .1 .4 .26 .26 0 0 1-.4-.1l-.1-.1h-.1z" fill-rule="evenodd"/>
<path d="M263.6 132.9h.1h.3v.4h-.1h-.3l-.1-.2h.4l-.1 .1-.3-.1z" fill-rule="evenodd"/>
<path d="M249.7 129.5a.43 .43 0 0 1 .7-.1 .43 .43 0 0 1-.1 .7 .43 .43 0 0 1-.6-.4h.2a.26 .26 0 0 1 .3-.3 .26 .26 0 0 1 .1 .4 .26 .26 0 0 1-.3 .1l-.1-.2h-.2z" fill-rule="evenodd"/>
<path d="M249.9 129.5l.3-.1 .1 .1v.3l-.1 .1-.3-.1v-.1l.3-.1-.1 .2-.2-.1z" fill-rule="evenodd"/>
<path d="M234.5 125.9a.42 .42 0 0 1 .6 .2 .42 .42 0 0 1-.3 .6 .42 .42 0 0 1-.5-.4h.2a.26 .26 0 0 1 .3-.3 .26 .26 0 0 1 .1 .5 .26 .26 0 0 1-.4-.1v-.1h-.2z" fill-rule="evenodd"/>
<path d="M234.5 126.1l.1-.1 .3 .1v.3l-.3 .1-.1-.2 .2-.1 .1 .1h-.1h-.2z" fill-rule="evenodd"/>
<path d="M52.8 169.1a.95 .95 0 0 1 1.4 .4 .95 .95 0 0 1-.6 1.3 .95 .95 0 0 1-1.2-.9h.2a.77 .77 0 0 1 1-.7 .77 .77 0 0 1 .3 1.2 .77 .77 0 0 1-1.3-.3v-.2h-.2l.1-.3z" fill-rule="evenodd"/>
<path d="M11.7 191.4a.94 .94 0 0 1 1.5 .4 .94 .94 0 0 1-.7 1.3 .94 .94 0 0 1-1.2-1h.2a.77 .77 0 0 1 1.1-.7 .77 .77 0 0 1 .2 1.3 .77 .77 0 0 1-1.2-.3l-.1-.3h-.2l.1-.3z" fill-rule="evenodd"/>
</g>
<g fill="#800000" stroke="#800000" stroke-width=".16">
<path d="M47.4 173.8h.8v.9h-.8z"/>
<path d="M62.8 173.8h.8v.9h-.8z"/>
<path d="M49.6 158.8h.8v.8h-.8z"/>
<path d="M47.4 177.2h.8v.9h-.8z"/>
<path d="M62.8 177.2h.8v.9h-.8z"/>
<path d="M133.4 158.8h.9v.8h-.9z"/>
<path d="M210.4 158.8h.9v.8h-.9z"/>
</g>
<g fill="none" stroke="#008000" stroke-width=".16">
<path d="M10.6 52.7h179.6M10.6 56.1h179.6M10.6 57.8h179.6M10.6 59.5h179.6M10.6 49.3h18.8M10.6 51h18.8M174.8 49.3h15.4M174.8 51h15.4M188.5 51v18.8M10.6 71.5h18.8M10.6 61.3h179.6M10.6 63h179.6"/>
<path d="M10.6 64.7h179.6M10.6 66.4h179.6M10.6 68.1h18.8M10.6 69.8h18.8M10.6 73.2h18.8M174.8 71.5h15.4M174.8 68.1h15.4M174.8 69.8h15.4M174.8 73.2h15.4M12.3 85.2h17.1M186.8 85.2h3.4M10.6 116h179.6"/>
<path d="M10.6 117.7h179.6M10.6 119.4h179.6M10.6 131.4h179.6M10.6 121.1h179.6M10.6 122.8h179.6M10.6 124.5h179.6M10.6 126.3h179.6M10.6 128h179.6M10.6 129.7h179.6M10.6 133.1h179.6M43.1 138.2v15.4M49.9 138.2v17.1"/>
<path d="M56.8 138.2v15.4M63.6 138.2v15.4M70.5 138.2v15.4M92.7 138.2v15.4M99.5 138.2v15.4M108.1 138.2v15.4M126.9 138.2v15.4M133.8 138.2v17.1M140.6 138.2v15.4M147.4 138.2v15.4M154.3 138.2v15.4M166.3 138.2v15.4"/>
<path d="M176.6 138.2v15.4M180 138.2v15.4M183.4 138.2v15.4M203.9 138.2v15.4M210.8 138.2v17.1M217.6 138.2v15.4M224.5 138.2v15.4M231.3 138.2v15.4M253.5 138.2v15.4M260.4 138.2v15.4M51.6 174.2h1.8M53.4 172.4v5.2h-1.8"/>
<path d="M67 174.2h1.7v5.1M67 177.6h1.7"/>
</g>
<g fill="#008000" stroke="#008000" stroke-width=".16">
<circle cx="29.4" cy="52.7" r=".34"/>
<circle cx="29.4" cy="56.1" r=".34"/>
<circle cx="29.4" cy="57.8" r=".34"/>
<circle cx="29.4" cy="59.5" r=".34"/>
<circle cx="29.4" cy="61.3" r=".34"/>
<circle cx="29.4" cy="63" r=".34"/>
<circle cx="29.4" cy="64.7" r=".34"/>
<circle cx="29.4" cy="66.4" r=".34"/>
<circle cx="29.4" cy="131.4" r=".34"/>
<circle cx="29.4" cy="116" r=".34"/>
<circle cx="29.4" cy="117.7" r=".34"/>
<circle cx="29.4" cy="119.4" r=".34"/>
<circle cx="29.4" cy="121.1" r=".34"/>
<circle cx="29.4" cy="122.8" r=".34"/>
<circle cx="29.4" cy="124.5" r=".34"/>
<circle cx="29.4" cy="126.3" r=".34"/>
<circle cx="29.4" cy="128" r=".34"/>
<circle cx="29.4" cy="129.7" r=".34"/>
<circle cx="29.4" cy="133.1" r=".34"/>
<circle cx="68.7" cy="177.6" r=".34"/>
<circle cx="188.5" cy="69.8" r=".34"/>
<circle cx="188.5" cy="51" r=".34"/>
<circle cx="53.4" cy="174.2" r=".34"/>
</g>
<text font-size="2.7" fill="#008000" x="214.2" y="177.6">D-BS-8i-0-9 Major Registers Gating (3/4)</text>
<g font-size="2.7" fill="#800000">
<text x="203.1" y="183.6">TITLE:</text>
<text x="214.2" y="183.6">pdp8i-dec</text>
<text x="203.1" y="188.7">Document Number:</text>
<text x="262.1" y="188.7">REV:</text>
<text x="203.1" y="195.6">Date:</text>
<text x="210.8" y="195.6">2/21/2016</text>
<text x="222.1" y="195.6">4:28:12 PM</text>
<text x="251" y="195.6">Sheet:</text>
<text x="260.4" y="195.6">12/40</text>
</g>
<g font-size="1.9" fill="#008000">
<text x="73.9" y="27">REG_BUS06</text>
<text x="150.9" y="27">REG_BUS07</text>
<text x="234.7" y="27">REG_BUS08</text>
<text x="253.5" y="85.2">CARRY_OUT9_</text>
</g>
<g font-size="1.9" fill="#800000">
<text x="75.6" y="37.3">EF37</text>
<text x="75.6" y="39">M220</text>
<text x="152.6" y="37.3">EF37</text>
<text x="152.6" y="39">M220</text>
<text x="236.4" y="37.3">EF38</text>
<text x="236.4" y="39">M220</text>
<text x="63.6" y="80.1">EF37</text>
<text x="63.6" y="81.8">M220</text>
<text x="140.6" y="81.8">M220</text>
<text x="140.6" y="80.1">EF37</text>
<text x="224.4" y="80.1">EF38</text>
<text x="224.4" y="81.8">M220</text>
<text x="70.5" y="85.2">ADD</text>
<text x="147.5" y="85.2">ADD</text>
<text x="231.3" y="85.2">ADD</text>
<text x="55.1" y="100.6" transform="rotate(-90 55.1 100.6)">EF37</text>
<text x="56.8" y="100.6" transform="rotate(-90 56.8 100.6)">M220</text>
<text x="91" y="100.6" transform="rotate(-90 91 100.6)">EF37</text>
<text x="92.7" y="100.6" transform="rotate(-90 92.7 100.6)">M220</text>
<text x="132.1" y="100.6" transform="rotate(-90 132.1 100.6)">EF37</text>
<text x="133.8" y="100.6" transform="rotate(-90 133.8 100.6)">M220</text>
<text x="174.8" y="100.6" transform="rotate(-90 174.8 100.6)">EF37</text>
<text x="176.5" y="100.6" transform="rotate(-90 176.5 100.6)">M220</text>
<text x="215.9" y="100.6" transform="rotate(-90 215.9 100.6)">EF38</text>
<text x="217.6" y="100.6" transform="rotate(-90 217.6 100.6)">M220</text>
<text x="251.8" y="100.6" transform="rotate(-90 251.8 100.6)">EF38</text>
<text x="253.5" y="100.6" transform="rotate(-90 253.5 100.6)">M220</text>
</g>
<g font-size="1.9" fill="#808080">
<text x="10.6" y="52.7">ADDER09</text>
<text x="10.6" y="51">ADDER06</text>
<text x="10.6" y="49.3">ADDER04</text>
<text x="174.8" y="49.3">ADDER06</text>
<text x="174.8" y="51">ADDER08</text>
<text x="10.6" y="56.1">TT_LINE_SHIFT_</text>
<text x="10.6" y="57.8">AND_ENABLE</text>
<text x="10.6" y="59.5">RIGHT_SHIFT</text>
<text x="10.6" y="61.3">DOUBLE_RIGHT_ROTATE</text>
<text x="10.6" y="63">NO_SHIFT</text>
<text x="10.6" y="64.7">LEFT_SHIFT</text>
<text x="10.6" y="66.4">DOUBLE_LEFT_ROTATE</text>
<text x="10.6" y="68.1">ADDER05</text>
<text x="10.6" y="69.8">ADDER06</text>
<text x="10.6" y="71.5">ADDER07</text>
<text x="174.8" y="71.5">ADDER09</text>
<text x="174.8" y="68.1">ADDER07</text>
<text x="174.8" y="69.8">ADDER08</text>
<text x="10.6" y="73.2">ADDER08</text>
<text x="174.8" y="73.2">ADDER10</text>
<text x="12.3" y="85.2">CARRY_OUT6_</text>
<text x="10.6" y="116">AC_ENABLE</text>
<text x="10.6" y="117.7">ACBAR_ENABLE</text>
<text x="10.6" y="119.4">MQ_ENABLE</text>
<text x="10.6" y="121.1">SR_ENABLE</text>
<text x="10.6" y="122.8">SC_ENABLE</text>
<text x="10.6" y="124.6">DATA_ENABLE</text>
<text x="10.6" y="131.4">MEM_ENABLE5_8</text>
<text x="10.6" y="126.3">IO_ENABLE</text>
<text x="10.6" y="128">MA_ENABLE5_11</text>
<text x="10.6" y="129.7">PC_ENABLE</text>
<text x="10.6" y="133.1">DATA_ADD_ENABLE</text>
<text x="43.1" y="153.6" transform="rotate(-90 43.1 153.6)">MQ06</text>
<text x="49.9" y="153.6" transform="rotate(-90 49.9 153.6)">SR06</text>
<text x="56.8" y="153.6" transform="rotate(-90 56.8 153.6)">GND</text>
<text x="63.6" y="153.6" transform="rotate(-90 63.6 153.6)">DATA06</text>
<text x="70.5" y="153.6" transform="rotate(-90 70.5 153.6)">INPUT_BUS06</text>
<text x="92.7" y="153.6" transform="rotate(-90 92.7 153.6)">MEM06</text>
<text x="99.5" y="153.6" transform="rotate(-90 99.5 153.6)">DATA_ADD06</text>
<text x="108.1" y="153.6" transform="rotate(-90 108.1 153.6)">GND</text>
<text x="126.9" y="153.6" transform="rotate(-90 126.9 153.6)">MQ07</text>
<text x="133.8" y="153.6" transform="rotate(-90 133.8 153.6)">SR07</text>
<text x="140.6" y="153.6" transform="rotate(-90 140.6 153.6)">SC0</text>
<text x="147.5" y="153.6" transform="rotate(-90 147.5 153.6)">DATA07</text>
<text x="154.3" y="153.6" transform="rotate(-90 154.3 153.6)">INPUT_BUS07</text>
<text x="166.3" y="153.6" transform="rotate(-90 166.3 153.6)">MA_ENABLE5_11</text>
<text x="176.5" y="153.6" transform="rotate(-90 176.5 153.6)">MEM07</text>
<text x="180" y="153.6" transform="rotate(-90 180 153.6)">MEM_ENABLE5_8</text>
<text x="183.4" y="153.6" transform="rotate(-90 183.4 153.6)">DATA_ADD07</text>
<text x="203.9" y="153.6" transform="rotate(-90 203.9 153.6)">MQ08</text>
<text x="210.8" y="153.6" transform="rotate(-90 210.8 153.6)">SR08</text>
<text x="217.6" y="153.6" transform="rotate(-90 217.6 153.6)">SC1</text>
<text x="224.4" y="153.6" transform="rotate(-90 224.4 153.6)">DATA08</text>
<text x="231.3" y="153.6" transform="rotate(-90 231.3 153.6)">INPUT_BUS08</text>
<text x="253.5" y="153.6" transform="rotate(-90 253.5 153.6)">MEM08</text>
<text x="260.4" y="153.6" transform="rotate(-90 260.4 153.6)">DATA_ADD08</text>
<text x="55.5" y="157.5">GND</text>
<text x="106.8" y="157.5">GND</text>
<text x="52.1" y="168.6">VCC</text>
<text x="67.5" y="183.1">GND</text>
<text x="11" y="190.8">VCC</text>
<text x="14.4" y="195.1">GND</text>
</g>
<g font-size="1.6" fill="#808080">
<text x="28.5" y="49">AB1</text>
<text x="28.5" y="50.7">BB2</text>
<text x="28.8" y="52.5">AJ2</text>
<text x="189.4" y="49">AB1</text>
<text x="189.4" y="50.7">BB2</text>
<text x="189.6" y="52.5">AJ2</text>
<text x="28.5" y="59.3">AD2</text>
<text x="28.5" y="57.6">AA1</text>
<text x="28.5" y="55.9">AB2</text>
<text x="189.3" y="59.3">AD2</text>
<text x="189.4" y="57.6">AA1</text>
<text x="189.4" y="55.9">AB2</text>
<text x="28.5" y="61">AD1</text>
<text x="28.5" y="62.7">AE1</text>
<text x="28.6" y="64.4">AF2</text>
<text x="189.3" y="61">AD1</text>
<text x="189.4" y="62.7">AE1</text>
<text x="189.4" y="64.4">AF2</text>
<text x="28.5" y="66.1">AH1</text>
<text x="28.5" y="67.9">AC1</text>
<text x="28.5" y="69.6">AE2</text>
<text x="28.6" y="71.3">AF1</text>
<text x="189.3" y="66.1">AH1</text>
<text x="189.3" y="67.9">AC1</text>
<text x="189.4" y="69.6">AE2</text>
<text x="189.4" y="71.3">AF1</text>
<text x="28.5" y="73">AH2</text>
<text x="189.3" y="73">AH2</text>
<text x="28.5" y="85">BK2</text>
<text x="185" y="85">BJ1</text>
<text x="189.4" y="85">BK2</text>
<text x="28.5" y="115.8">BH2</text>
<text x="28.6" y="119.2">BF1</text>
<text x="28.8" y="117.5">BJ2</text>
<text x="189.3" y="115.8">BH2</text>
<text x="189.4" y="119.2">BF1</text>
<text x="189.6" y="117.5">BJ2</text>
<text x="28.5" y="120.9">BC1</text>
<text x="28.6" y="122.6">BF2</text>
<text x="28.7" y="124.3">BL1</text>
<text x="189.3" y="120.9">BC1</text>
<text x="189.4" y="122.6">BF2</text>
<text x="189.5" y="124.3">BL1</text>
<text x="28.5" y="131.2">BU2</text>
<text x="28.5" y="127.7">BP1</text>
<text x="28.5" y="129.4">BS2</text>
<text x="28.7" y="126">BL2</text>
<text x="189.3" y="131.2">BU2</text>
<text x="189.4" y="127.7">BP1</text>
<text x="189.4" y="129.4">BS2</text>
<text x="189.5" y="126">BL2</text>
<text x="28.6" y="132.9">BT2</text>
<text x="189.4" y="132.9">BT2</text>
<text x="42.8" y="139.2" transform="rotate(-90 42.8 139.2)">BH1</text>
<text x="49.7" y="139.1" transform="rotate(-90 49.7 139.1)">BE1</text>
<text x="56.5" y="139.2" transform="rotate(-90 56.5 139.2)">BD1</text>
<text x="63.4" y="139.4" transform="rotate(-90 63.4 139.4)">BM2</text>
<text x="70.2" y="139.1" transform="rotate(-90 70.2 139.1)">BK1</text>
<text x="92.5" y="139.2" transform="rotate(-90 92.5 139.2)">BR1</text>
<text x="99.3" y="139.1" transform="rotate(-90 99.3 139.1)">BS1</text>
<text x="107.9" y="139.1" transform="rotate(-90 107.9 139.1)">BE2</text>
<text x="126.7" y="139.2" transform="rotate(-90 126.7 139.2)">BN2</text>
<text x="133.5" y="139.2" transform="rotate(-90 133.5 139.2)">BD2</text>
<text x="140.4" y="139.2" transform="rotate(-90 140.4 139.2)">BN1</text>
<text x="147.2" y="139.1" transform="rotate(-90 147.2 139.1)">BP2</text>
<text x="154.1" y="139.4" transform="rotate(-90 154.1 139.4)">BM1</text>
<text x="166" y="139.2" transform="rotate(-90 166 139.2)">BR2</text>
<text x="176.3" y="139.1" transform="rotate(-90 176.3 139.1)">BV2</text>
<text x="179.7" y="139.1" transform="rotate(-90 179.7 139.1)">BV1</text>
<text x="183.1" y="139.2" transform="rotate(-90 183.1 139.2)">BU1</text>
<text x="203.7" y="139.2" transform="rotate(-90 203.7 139.2)">BH1</text>
<text x="210.5" y="139.1" transform="rotate(-90 210.5 139.1)">BE1</text>
<text x="217.4" y="139.2" transform="rotate(-90 217.4 139.2)">BD1</text>
<text x="224.2" y="139.4" transform="rotate(-90 224.2 139.4)">BM2</text>
<text x="231.1" y="139.1" transform="rotate(-90 231.1 139.1)">BK1</text>
<text x="253.3" y="139.2" transform="rotate(-90 253.3 139.2)">BR1</text>
<text x="260.1" y="139.1" transform="rotate(-90 260.1 139.1)">BS1</text>
<text x="49.7" y="157.2" transform="rotate(-90 49.7 157.2)">V2</text>
<text x="133.5" y="157.2" transform="rotate(-90 133.5 157.2)">D2</text>
<text x="210.5" y="157.2" transform="rotate(-90 210.5 157.2)">E2</text>
<text x="49.8" y="173.9">A2</text>
<text x="65.2" y="173.9">C2</text>
<text x="49.8" y="177.3">A2</text>
<text x="65.2" y="177.3">C2</text>
</g>
<g font-size="1.4" fill="#800000">
<text x="77.1" y="30.6" transform="rotate(-90 77.1 30.6)">AJ1</text>
<text x="154.1" y="30.8" transform="rotate(-90 154.1 30.8)">AK2</text>
<text x="238" y="30.6" transform="rotate(-90 238 30.6)">AJ1</text>
<text x="48.2" y="47.4">AU2</text>
<text x="125.2" y="47.4">AS1</text>
<text x="209" y="47.4">AU2</text>
<text x="29.2" y="110.9" transform="rotate(-90 29.2 110.9)">BA1</text>
<text x="36.1" y="110.9" transform="rotate(-90 36.1 110.9)">BB1</text>
<text x="78.8" y="110.9" transform="rotate(-90 78.8 110.9)">AM2</text>
<text x="85.7" y="110.9" transform="rotate(-90 85.7 110.9)">AP1</text>
<text x="113.1" y="110.9" transform="rotate(-90 113.1 110.9)">AV1</text>
<text x="119.9" y="110.9" transform="rotate(-90 119.9 110.9)">AV2</text>
<text x="162.7" y="110.9" transform="rotate(-90 162.7 110.9)">AL2</text>
<text x="169.5" y="110.9" transform="rotate(-90 169.5 110.9)">AN1</text>
<text x="190.1" y="110.9" transform="rotate(-90 190.1 110.9)">BA1</text>
<text x="196.9" y="110.9" transform="rotate(-90 196.9 110.9)">BB1</text>
<text x="239.7" y="110.9" transform="rotate(-90 239.7 110.9)">AM2</text>
<text x="246.5" y="110.9" transform="rotate(-90 246.5 110.9)">AP1</text>
<text x="50.4" y="163.4" transform="rotate(-90 50.4 163.4)">A40</text>
<text x="134.3" y="163.4" transform="rotate(-90 134.3 163.4)">B40</text>
<text x="211.3" y="163.4" transform="rotate(-90 211.3 163.4)">B40</text>
<text x="43.6" y="174.7">A40</text>
<text x="43.6" y="178.1">B40</text>
<text x="59" y="174.7">A40</text>
<text x="59" y="178.1">B40</text>
</g>
</svg>
